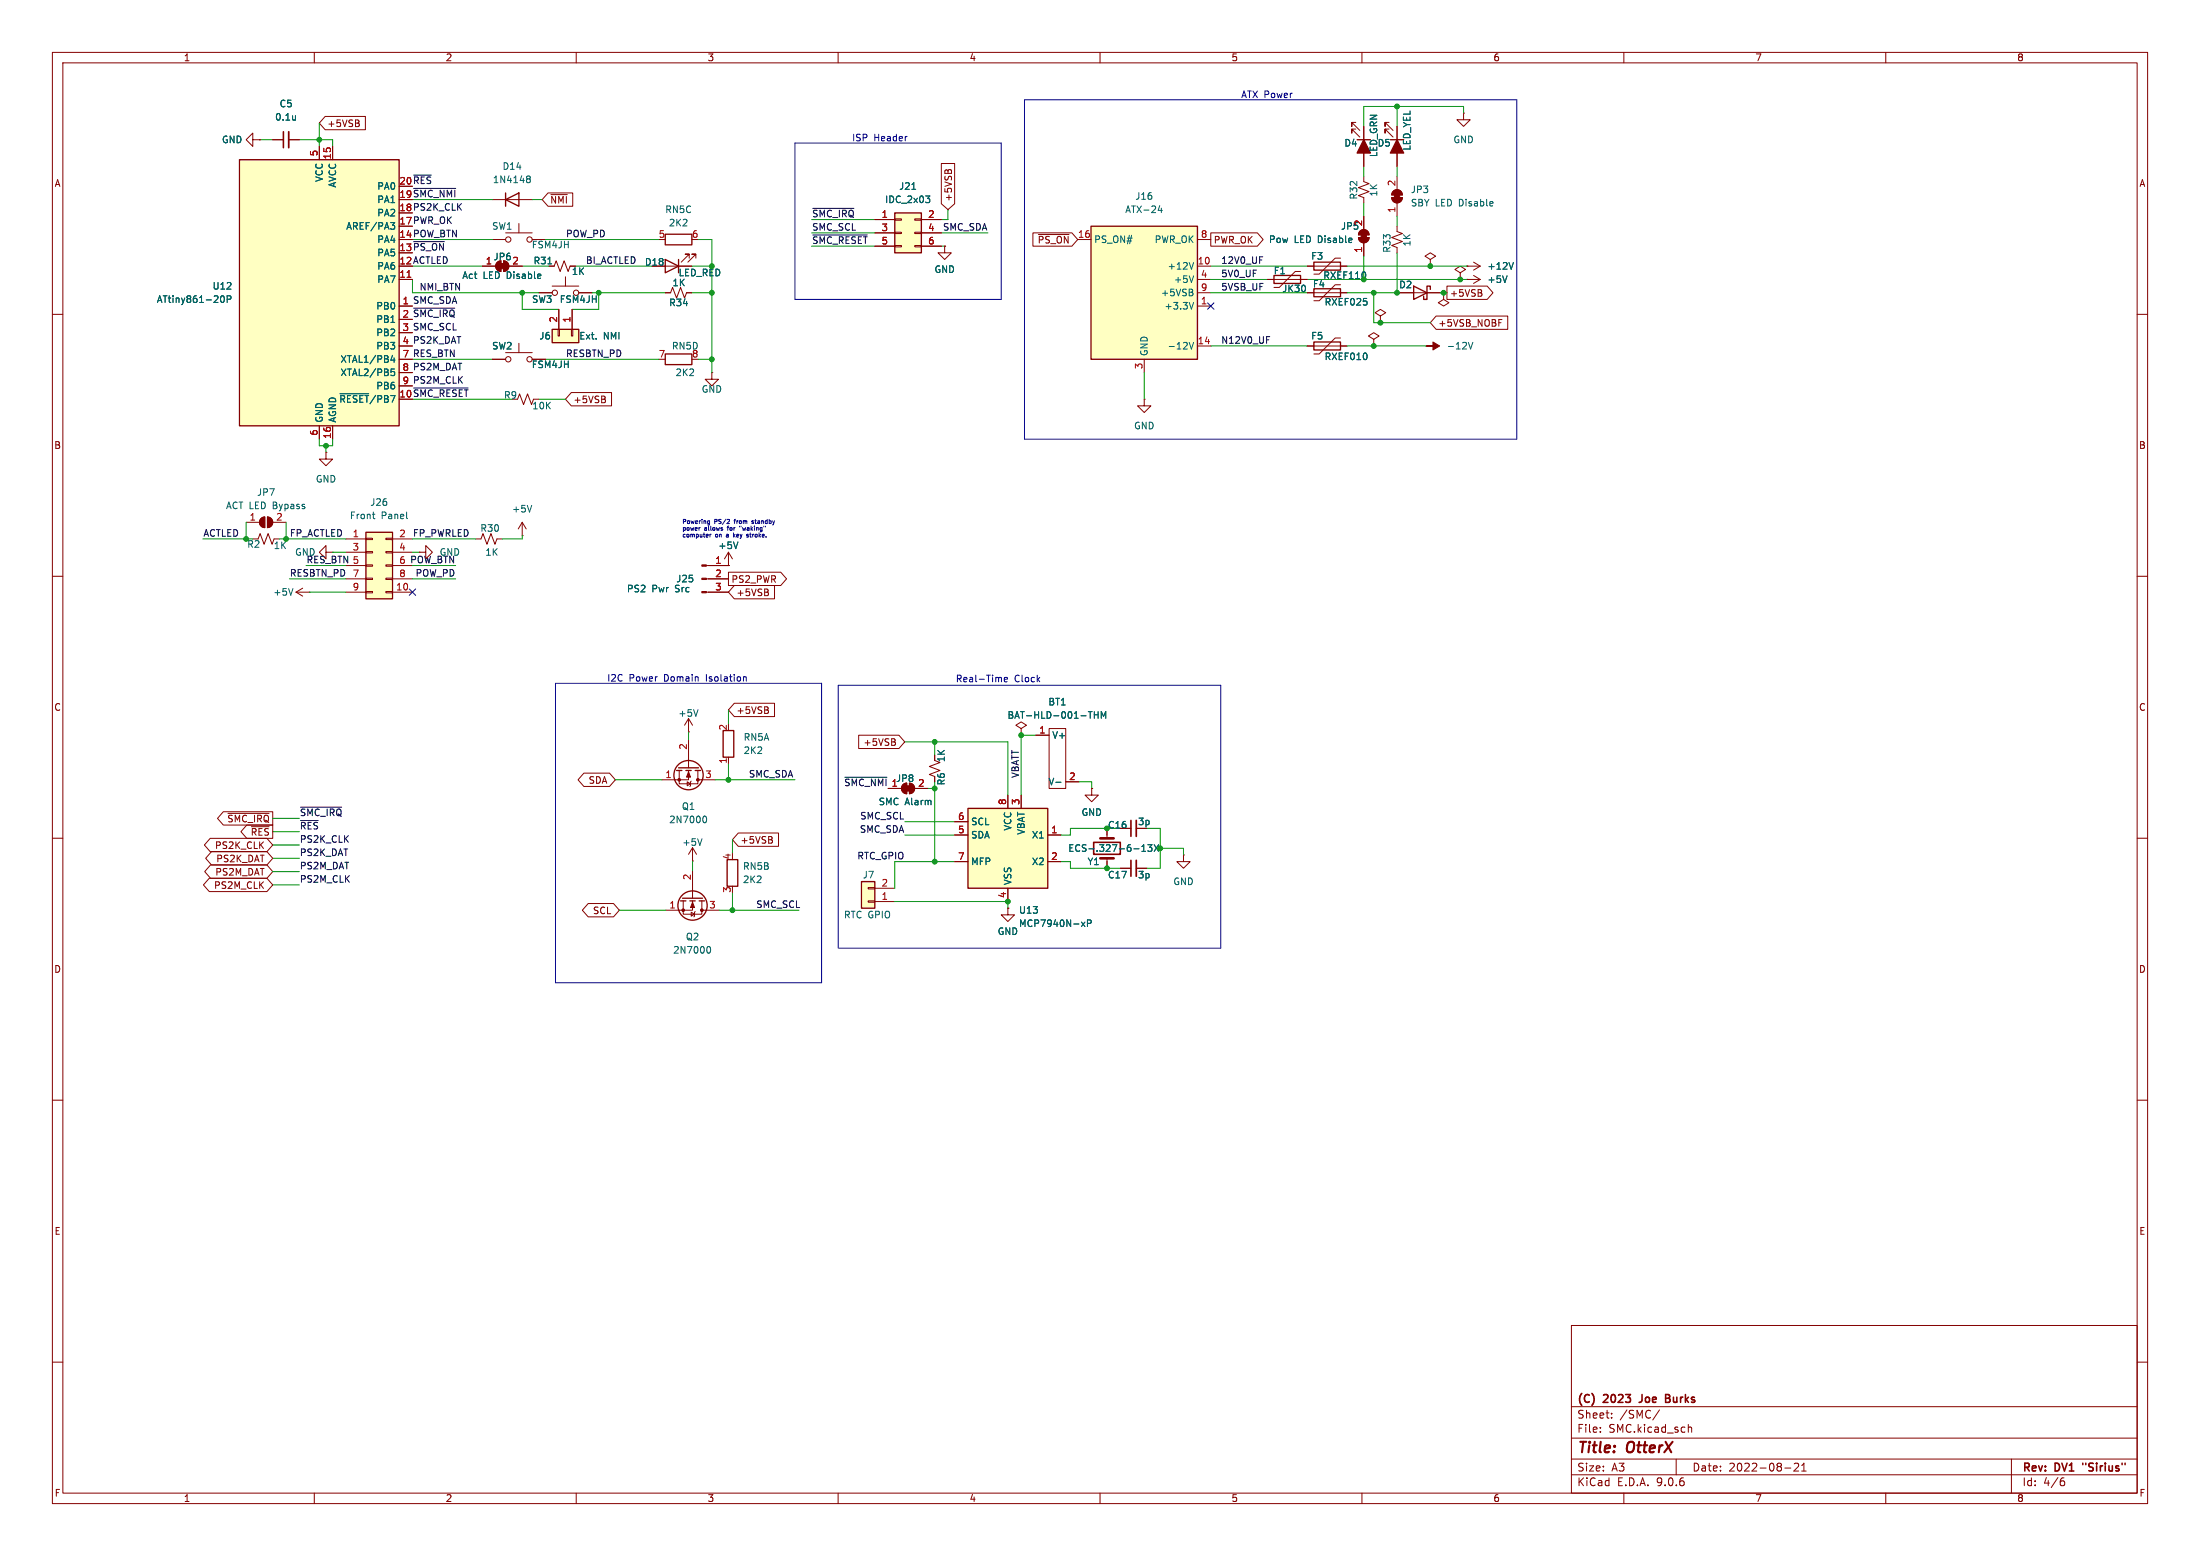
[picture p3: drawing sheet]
<svg xmlns="http://www.w3.org/2000/svg" width="420mm" height="297mm" viewBox="0 0 420 297" stroke-linecap="round" stroke-linejoin="round" font-family="sans-serif">
<g fill="none" stroke="#840000" stroke-width=".19">
<path d="M10 10h400v277h-400zM12 12h396v273h-396zM60 10v2M110 10v2M160 10v2M210 10v2M260 10v2M310 10v2M360 10v2M48.3 26.7v-1.3l-1.3 1.3 1.3 1.2v-1.2h1.2M49.5 26.7h.1M92.1 50.8h2.5"/>
<path d="M94.9 50.1l.7-.3v2a1.02 1.02 0 0 1-.9-.6 1.02 1.02 0 0 1 .2-1.1zM96.1 49.8a1.02 1.02 0 0 1 1 1 1.02 1.02 0 0 1-1 1zM97.2 50.8h2.5M10 60h2M408 60h2M10 110h2M408 110h2M200.3 139.1h3.2v11.4h-3.2zM10 160h2M129.7 147.1v2.5h3.5v-2.5M131.2 149.2l.6 .4-.6 .4zM131.4 147.1v1.7h-5"/>
<path d="M131.4 141.2v5.4M132 149.1l-.3 1M133.2 148.8h3.3M139.1 144.5v1.3M197.7 140.3h2.6M203.5 149.2h2.5M408 160h2M10 210h2M408 210h2M300 253h108v32h-108zM10 260h2M300 278.5h108"/>
<path d="M300 274.5h108M300 268.5h108M305.5 273.2v.2M305.5 272.5v.1M307.7 270.5v.2M307.7 269.8v.1M316.8 269.1l-1.3 1.9M320 278.5v3M322.3 271.9v1.5M322.3 272.5l.2-.1 .4 .1v.9M342.5 279.4l.6-.1 .2 .1 .1 .3-1 1.1h1M343.9 279.7l.5-.4v1.5"/>
<path d="M384 278.5v6.5M408 260h2M60 285v2M110 285v2M160 285v2M210 285v2M260 285v2M300 281.5h108M310 285v2M340.7 280.2h1.2M343.9 280.8h.9M360 285v2"/>
<path d="M393.6 282.7h.4l.2 .2-.1 .5-.5 .2M394 282.1l-.4 .1"/>
</g>
<path d="M312.9 267.7h.1M318 266.9h.5M318.5 266.9l.2 .1M318.7 266.3l-.2-.1h-.5v1.5l.7-.1M318.7 266.8l-.2 .1M397.6 279.3v.3" fill="none" stroke="#840000" stroke-width=".3"/>
<g fill="#840000" stroke="#840000" stroke-width=".19">
<path d="M95.4 50.3h1v1h-1z"/>
<path d="M94.9 50.1l.7-.3v2a1.02 1.02 0 0 1-.9-.6 1.02 1.02 0 0 1 .2-1.1z"/>
<path d="M96.1 49.8a1.02 1.02 0 0 1 1 1 1.02 1.02 0 0 1-1 1z"/>
<path d="M131.4 147.3l.4 1h-.7z"/>
<circle cx="133.2" cy="148.8" r=".25"/>
<circle cx="129.7" cy="148.8" r=".25"/>
</g>
<path d="M207.8 135.8h.7M208.9 135.8v1.3M208.9 136.4h.7M209.6 135.8v1.3M210.2 137.1v-1.3l.5 .9 .4-.9v1.3M134.3 155.8h.2a.68 .68 0 0 1 .4 .6 .68 .68 0 0 1-.4 .6h-.2M201.6 149.3h.9" fill="none" stroke="#006464" stroke-width=".19"/>
<g fill="none" stroke="#840000" stroke-width=".25">
<path d="M138 139.4h2.1v5.1h-2.1zM129.2 147.1h1M129.5 146.6h3.8M130.9 147.1h1.1M132.7 147.1h1"/>
<circle cx="131.4" cy="148" r="2.79"/>
</g>
<path d="M45.7 30.5h30.5v50.8h-30.5z" fill="#ffffc2"/>
<path d="M45.7 30.5h30.5v50.8h-30.5zM127 44.7h5.1v2h-5.1zM127 49.5l2.5 1.3-2.5 1.3zM129.5 49.5v2.6M243.2 52.6h5.1v1.5h-5.1z" fill="none" stroke="#840000" stroke-width=".25"/>
<g fill="none" stroke="#840000" stroke-width=".19">
<path d="M61 27.9v2.6M63.5 27.9v2.6M76.2 53.3h2.5M76.2 58.4h2.5M124.5 50.8h7.6M131.6 49.3v-.8h-.8h.8l-1.6 1.5M132.8 49.3v-.8h-.7h.7l-1.5 1.5M241.9 53.3h7.7M248.3 51.8h-1l-3.1 3.1h-1M76.2 63.5h2.5M76.2 68.6h2.5M76.2 71.1h2.5"/>
<path d="M76.2 73.7h2.5M135.9 71.1v1.3h1.3l-1.3 1.3-1.3-1.3h1.3M135.9 71.1h.1M61 81.3v2.5M62.2 86.4v1.2h1.3l-1.3 1.3-1.2-1.3h1.2M62.2 86.4h.1M63.5 81.3v2.5M80 105.4h1.3v-1.3l1.2 1.3-1.2 1.3v-1.3M80 105.4h.1M90.8 102.9h1l.4-1 .8 2 .7-2 .8 2 .4-1h1M131.4 139.7h.1M131.4 137.2l-.7 1.2"/>
<path d="M131.4 137.2l.8 1.2M131.4 137.2v2.5"/>
</g>
<path d="M42.2 56.6l.2-.1a.68 .68 0 0 1 .4 .6 .68 .68 0 0 1-.4 .6l-.3-.5zM43.4 57.1h.6l.1-.2-.1-.3-.6-.1v1.2M74.6 42.5h.7l-.4 .5 .4 .1v.4l-.2 .3h-.4M64.9 75.2h5.5M74.7 71l.4-.1 .2 .3-.1 .4h-.5M74.7 70.4h.6M74.9 67.8l-.3 .9h.8M75.2 68.3v.9M133.3 135.5l-.5 1.2" fill="none" stroke="#006464" stroke-width=".19"/>
<path d="M77.7 52.9h.7" fill="none" stroke="#a90000" stroke-width=".19"/>
<path d="M69.8 101.6h5.1v12.7h-5.1z" fill="#ffffc2"/>
<path d="M250.8 55.1h5.1v1.5h-5.1zM127 67.6h5.1v2h-5.1zM250.8 65.3h5.1v1.5h-5.1zM69.8 101.6h5.1v12.7h-5.1z" fill="none" stroke="#840000" stroke-width=".25"/>
<g fill="none" stroke="#840000" stroke-width=".19">
<path d="M52.1 26.7h2M55.1 26.7h2M127 55.9h1l.4-1 .8 2 .7-2 .8 2 .4-1h1M249.6 55.9h7.6M255.9 54.4h-1l-3.1 3h-1M249.6 66h7.6M255.9 64.5h-1l-3.1 3.1h-1M272.3 66h.1M99.7 99.7l-.8 1.3M99.7 99.7l.8 1.3M99.7 99.7v2.5M66 102.9h3.8"/>
<path d="M66 105.4h3.8M66 108h3.8M66 110.5h3.8M66 113h3.8M69.8 102.7h1.3v.3h-1.3zM69.8 105.3h1.3v.2h-1.3zM69.8 107.8h1.3v.3h-1.3zM69.8 110.4h1.3v.2h-1.3zM69.8 112.9h1.3v.3h-1.3zM73.7 102.7h1.2v.3h-1.2zM73.7 105.3h1.2v.2h-1.2zM73.7 107.8h1.2v.3h-1.2z"/>
<path d="M73.7 110.4h1.2v.2h-1.2zM73.7 112.9h1.2v.3h-1.2zM74.9 102.9h3.8M74.9 105.4h3.8M74.9 108h3.8M74.9 110.5h3.8M74.9 113h3.8M99.7 102.2h.1"/>
</g>
<path d="M56.4 22.1v.8M56.4 22.8l-.1 .1M280.3 65.3l.4 1.3 .5-1.3M71.1 98.2h.5M71.3 98.9l.3 .1M77.7 98.9l.1 .1M101.5 96.5l-.4 1.2" fill="none" stroke="#006464" stroke-width=".19"/>
<path d="M272.3 66h1.3v-.7l1.2 .7-1.2 .8v-.8z" fill="#840000" stroke="#840000" stroke-width=".19"/>
<path d="M54.1 25.1v3.1" fill="none" stroke="#840000" stroke-width=".3"/>
<path d="M55.1 25.1v3.1" fill="none" stroke="#840000" stroke-width=".33"/>
<path d="M170.8 40.6h5.1v7.7h-5.1z" fill="#ffffc2"/>
<path d="M170.8 40.6h5.1v7.7h-5.1z" fill="none" stroke="#840000" stroke-width=".25"/>
<g fill="none" stroke="#840000" stroke-width=".19">
<path d="M167 41.9h3.8M167 44.5h3.8M167 47h3.8M170.8 41.8h1.3v.2h-1.3zM170.8 44.3h1.3v.3h-1.3zM170.8 46.9h1.3v.2h-1.3zM174.6 41.8h1.3v.2h-1.3zM174.6 44.3h1.3v.3h-1.3zM174.6 46.9h1.3v.2h-1.3zM175.9 41.9h3.8M175.9 44.5h3.8M175.9 47h3.8"/>
<path d="M56.5 113l1.3 .8M56.5 113h2.6M57.8 112.3l-1.3 .7M59.1 113h.1"/>
</g>
<path d="M174.1 36.1h.7M176.7 37.4h.8l-.4 .5M177.3 37.9l.2 .2v.3l-.2 .3M55.9 112.3l-.4 1.3" fill="none" stroke="#006464" stroke-width=".19"/>
<path d="M164.5 168.3h2.5v5.1h-2.5z" fill="#ffffc2"/>
<path d="M164.5 168.3h2.5v5.1h-2.5z" fill="none" stroke="#840000" stroke-width=".25"/>
<g fill="none" stroke="#840000" stroke-width=".19">
<path d="M280 50.8h.1M280 50.8h2.6M281.3 50l1.3 .8M282.6 50.8l-1.3 .8M218.4 76.2v1.3h-1.2l1.2 1.2 1.3-1.2h-1.3M218.4 76.2h.1M262.3 64.8l1-.7-1-.6-1.1 .6 1.1 .7v1.2M262.3 66h.1M169.5 150.5h2.6M172.4 149.8l.7-.3v2a1.02 1.02 0 0 1-.9-.6 1.02 1.02 0 0 1 .2-1.1zM173.6 151.5a1.01 1.01 0 0 0 1-1 1.01 1.01 0 0 0-1-1v2M174.6 150.5h2.6"/>
<path d="M178.4 144.1v1.1l1.1 .3-2.1 .8 2.1 .8-2.1 .7 1 .4v1M165.7 172h1.3v.2h-1.3zM165.7 169.4h1.3v.3h-1.3zM167 172.1h3.8M167 169.5h3.8"/>
</g>
<g fill="#840000" stroke="#840000" stroke-width=".19">
<path d="M172.8 150h1.1v1h-1.1z"/>
<path d="M172.4 149.8l.7-.3v2a1.02 1.02 0 0 1-.9-.6 1.02 1.02 0 0 1 .2-1.1z"/>
<path d="M173.6 149.5a1.01 1.01 0 0 1 1 1 1.01 1.01 0 0 1-1 1z"/>
</g>
<path d="M288.9 50.1l-.4 1.3" fill="none" stroke="#006464" stroke-width=".19"/>
<path d="M208.3 43.2h20.3v25.4h-20.3z" fill="#ffffc2"/>
<path d="M259.1 26.7h2.5M208.3 43.2h20.3v25.4h-20.3z" fill="none" stroke="#840000" stroke-width=".25"/>
<g fill="none" stroke="#840000" stroke-width=".19">
<path d="M258.8 23.4h-.7v.7v-.7l1.5 1.5M258.8 24.6h-.7v.8v-.8l1.5 1.6M260.3 24.1v7.7M205.7 45.7h2.6M228.6 45.7h2.5M228.6 50.8h2.5M228.6 53.3h2.5M228.6 55.9h2.5M228.6 58.4h2.5M259.3 45.3h2.1a1.02 1.02 0 0 1-1.1 1.1 1.02 1.02 0 0 1-1-1.1zM259.6 44.1a1.02 1.02 0 0 1 1.1-.2 1.02 1.02 0 0 1 .7 .9h-2.1zM260.3 41.3v2.5"/>
<path d="M260.3 46.4v2.5M94 68.6h2.5M96.5 67.3h5.1M98.8 76.2l.4-1 .7 2 .8-2 .8 2 .4-1h1M99.1 65.5v1.8M218.4 68.6v2.5M228.6 66h2.5M132.2 164.3h.1M132.2 161.8l-.8 1.3M132.2 161.8l.8 1.3M132.2 161.8v2.5"/>
<circle cx="97" cy="68.6" r=".51"/>
<circle cx="101.1" cy="68.6" r=".51"/>
</g>
<path d="M221.4 39.3l-.3 .9h.8M221.7 39.7v.9M227.6 55.9l.1 .1-.1 .4M227.6 55.3v.4M227.9 50.1l-.5 1.3M227.9 52.6l-.5 1.3M227.9 57.7l-.5 1.3M227 65.3l.4 1.3 .5-1.3M134 160.1l-.4 1.3" fill="none" stroke="#006464" stroke-width=".19"/>
<g fill="#840000" stroke="#840000" stroke-width=".19">
<path d="M259.8 44.6h1.1v1h-1.1z"/>
<path d="M259.3 45.3h2.1a1.02 1.02 0 0 1-1.1 1.1 1.02 1.02 0 0 1-1-1.1z"/>
<path d="M259.6 44.1a1.02 1.02 0 0 1 1.1-.2 1.02 1.02 0 0 1 .7 .9h-2.1z"/>
</g>
<path d="M260.3 26.7l1.3 2.5h-2.5z" fill="#840000" stroke="#840000" stroke-width=".25"/>
<path d="M105.4 62.9h5.1v2.5h-5.1z" fill="#ffffc2"/>
<g fill="none" stroke="#840000" stroke-width=".25">
<path d="M96.5 38.1l2.6-1.3v2.6zM96.5 36.8v2.6M265.4 26.7h2.6M250.8 50h5.1v1.6h-5.1zM269.9 54.6l2.5 1.3-2.5 1.3zM273 55.2v-.6h-.6v2.6h-.6v-.7M105.4 62.9h5.1v2.5h-5.1zM129.9 172h1M130.3 171.5h3.8M131.7 172h1M133.5 172h1M138.8 164.1h2v5.1h-2z"/>
<circle cx="132.2" cy="172.8" r="2.79"/>
</g>
<g fill="none" stroke="#840000" stroke-width=".19">
<path d="M94 38.1h7.6M260.3 33.7v1l1.1 .4-2.1 .7 2.1 .8-2.1 .7 1 .4v1M265.2 23.4h-.8v.7v-.7l1.5 1.5M265.2 24.6h-.8v.8v-.8l1.5 1.6M265.7 37.7h2a1.02 1.02 0 0 1-1 1 1.02 1.02 0 0 1-1-1zM266 36.5a1.02 1.02 0 0 1 1.1-.2 1.02 1.02 0 0 1 .6 .9h-2zM266.7 24.1v7.7M266.7 33.7v2.5M266.7 38.7v2.6M279.4 21.6v1.3h1.3l-1.3 1.2-1.3-1.2h1.3M279.4 21.6h.1M94 45.7h2.5"/>
<path d="M96.5 44.5h5.1M99.1 42.7v1.8M102.9 55.9h2.5M104.8 50.8h1l.4-1 .7 2 .8-2 .8 2 .3-1M105.4 54.6h5.1M106.7 59.1v3.8M107.9 52.8v1.8M109.2 59.1v3.8M110.5 55.9h2.5M180.3 47v1.3h1.3l-1.3 1.2-1.2-1.2h1.2M180.3 47h.1M249.6 50.8h7.6"/>
<path d="M255.9 49.3h-1l-3.1 3h-1M266.7 43.2v1l1 .4-2 .7 2 .8-2 .8 1 .3v1.1M267.3 55.9h7.7M273 49.5l1.1-.6-1.1-.6-1 .6 1 .6v1.3M273 50.8h.1M275.6 55.9v1.3l1 .6-1 .6-1-.6 1-.6M275.6 55.9h.1M278.8 52.1l1-.7-1-.6-1.1 .6 1.1 .7v1.2M278.8 53.3h.1M280 53.3h.1M280 53.3h2.6M281.3 52.6l1.3 .7"/>
<path d="M282.6 53.3l-1.3 .8M106.6 62.9h.2v1.2h-.2zM109.1 62.9h.2v1.2h-.2zM263.5 60.3l1-.6-1-.6-1 .6 1 .6v1.3M263.5 61.6h.1M47 99.7h2.5M49.8 99l.7-.3v2a1.02 1.02 0 0 1-.9-.6 1.02 1.02 0 0 1 .2-1.1zM51.1 98.7a1.02 1.02 0 0 1 1 1 1.02 1.02 0 0 1-1 1zM52.1 99.7h2.5M49.3 102.9l.4-1 .7 2 .8-2 .7 2 .4-1h1M62.2 105.4v-1.3l-1.2 1.3 1.2 1.3v-1.3h1.3M63.5 105.4h.1"/>
<path d="M134.8 108h4.3M134.8 110.5h4.3M134.8 113h4.3M139.1 108h.1M139.1 105.4l-.8 1.3M139.1 105.4l.7 1.3M139.1 105.4v2.6M208.4 150.5v1.3h1.3l-1.3 1.2-1.3-1.2h1.3M208.4 150.5h.1M211.3 158.1v1.9M213.9 158.1h2M130.4 172v2.5h3.6v-2.5"/>
<path d="M132 174.1l.6 .4-.6 .4zM132.2 172v1.7h-5.1M132.2 166.1v5.4M132.7 174l-.2 1M134 173.7h3.3M211.3 163.8v1.9M213.9 165.7h2M216.9 165.7h2M225.9 163.2v1.3h1.3l-1.3 1.2-1.2-1.2h1.2M225.9 163.2h.1"/>
<circle cx="97" cy="45.7" r=".51"/>
<circle cx="101.1" cy="45.7" r=".51"/>
<circle cx="105.9" cy="55.9" r=".51"/>
<circle cx="110" cy="55.9" r=".51"/>
</g>
<g fill="none" stroke="#006464" stroke-width=".19">
<path d="M100.6 34.1h.2M100.6 33.7l.4-.1 .2 .1v.2l-.2 .2M100.8 34.1h.2M100.8 34.1l-.2 .1M101 34.1l.2 .3v.3l-.2 .2-.4-.1M104.6 50.4h.7M287.7 52.6l-.4 1.3M140.9 103.4l-.4 1.3M216.5 162h.9M218 162.5h.7M218 161.6l.3-.4v1.3M219.1 161.2h.8l-.4 .5 .4 .1v.6l-.2 .1-.6-.1"/>
<path d="M220.3 161.2l.9 1.3M221.2 161.2l-.9 1.3M135.1 180.7h.1a.68 .68 0 0 1 .5 .6 .68 .68 0 0 1-.5 .6h-.1"/>
</g>
<g fill="#840000" stroke="#840000" stroke-width=".19">
<path d="M266.2 37h1v1h-1z"/>
<path d="M265.7 37.7h2a1.02 1.02 0 0 1-1 1 1.02 1.02 0 0 1-1-1z"/>
<path d="M266 36.5a1.02 1.02 0 0 1 1.1-.2 1.02 1.02 0 0 1 .6 .9h-2z"/>
<path d="M49.8 99l.7-.3v2a1.02 1.02 0 0 1-.9-.6 1.02 1.02 0 0 1 .2-1.1z"/>
<path d="M51.1 98.7a1.02 1.02 0 0 1 1 1 1.02 1.02 0 0 1-1 1z"/>
<path d="M132.2 172.2l.4 1h-.8z"/>
<path d="M134 107.8h.8v.3h-.8z"/>
<path d="M134 110.4h.8v.2h-.8z"/>
<path d="M134 112.9h.8v.3h-.8z"/>
<circle cx="134" cy="173.7" r=".25"/>
<circle cx="130.4" cy="173.7" r=".25"/>
</g>
<path d="M266.7 26.7l1.3 2.5h-2.6z" fill="#840000" stroke="#840000" stroke-width=".25"/>
<path d="M215.9 156.6v3M208.8 160.8h5.1v2.3h-5.1zM215.9 164.2v3.1" fill="none" stroke="#840000" stroke-width=".3"/>
<path d="M216.9 156.6v3M216.9 164.2v3.1" fill="none" stroke="#840000" stroke-width=".33"/>
<path d="M210.1 160h2.5M210.1 163.8h2.5" fill="none" stroke="#840000" stroke-width=".51"/>
<path d="M184.8 154.3h15.2v15.2h-15.2z" fill="#ffffc2"/>
<path d="M184.8 154.3h15.2v15.2h-15.2z" fill="none" stroke="#840000" stroke-width=".25"/>
<g fill="none" stroke="#840000" stroke-width=".19">
<path d="M49.5 26.7h.1M52.1 26.7h2M55.1 26.7h2M61 27.9v2.6M62.1 22.2h7.7v2.6h-7.7l-1.1-1.3zM63.5 27.9v2.6M68.5 23.6l.1 .1-.1 .4M68.5 23v.4M104.6 36.8h4.7v2.6h-4.7l-1.1-1.3zM105.2 37.1h3.1M179.7 31.2h2.5v7.7l-1.2 1.1-1.3-1.1zM180.5 32.5h.4"/>
<path d="M181 32.5l.2-.1 .4 .1M260.3 24.1v2.6M260.3 29.2v2.6M266.7 24.1v2.6M266.7 29.2v2.6M76.2 53.3h2.5M76.2 58.4h2.5M92.1 50.8h2.5M97.2 50.8h2.5M102.9 55.9h2.5M104.8 50.8h1M106.7 59.1v3.8"/>
<path d="M109.2 59.1v3.8M110.5 55.9h2.5M124.5 50.8h2.5M127 55.9h1M129.5 50.8h2.6M131.1 55.9h1M167 41.9h3.8M167 44.5h3.8M167 47h3.8M175.9 41.9h3.8M175.9 44.5h3.8M175.9 47h3.8"/>
<path d="M180.3 47h.1M197.2 44.4h7.4l1.1 1.3-1.1 1.3h-7.4zM198.2 44.8h5.9M231.1 44.4h8.9l1.1 1.3-1.1 1.3h-8.9zM241.9 53.3h1.3M248.3 53.3h1.3M249.6 55.9h1.2M249.6 50.8h1.2M255.9 55.9h1.3M255.9 50.8h1.3M260.3 41.3v2.5M260.3 46.4v2.5"/>
<path d="M267.3 55.9h2.6M272.4 55.9h2.6M275.6 55.9h.1M276.2 54.6h7.7l1.1 1.3-1.1 1.3h-7.7zM278.8 53.3h.1M280 53.3h.1M280 50.8h.1M282.8 55.9l.1 .2-.1 .4M282.8 55.4v.4M76.2 63.5h2.5M76.2 68.6h2.5M76.2 71.1h2.5"/>
<path d="M76.2 73.7h2.5M94 68.6h2.5M109.1 74.9h7.6v2.6h-7.6l-1.2-1.3zM115.5 76.3l.1 .1-.1 .4M115.5 75.7v.4M249.6 66h1.2M255.9 66h1.3M262.3 66h.1M274.2 60.3h13.6v2.6h-13.6l-1.2-1.3zM286.1 61.6h.5M286.1 61h.6M61 81.3v2.5"/>
<path d="M63.5 81.3v2.5M135.3 108h3.8M135.3 110.5h3.8M135.3 113h3.8M139.1 109.2h9.9l1.2 1.3-1.2 1.3h-9.9zM139.1 108h.1M140.2 111.8h7.7v2.5h-7.7l-1.1-1.3zM146.6 113.1l.1 .2-.1 .3M146.6 112.6v.3M140.2 134.2h7.7v2.6h-7.7l-1.1-1.3zM146.6 135.6l.1 .2-.1 .3M146.6 135v.4"/>
<path d="M194.9 139.1l1.1-.7-1.1-.6-1 .6 1 .7v1.2M42.6 154.9h9.5v2.6h-9.5l-1.1-1.3zM43.5 155.3h7.9M47.1 157.5h5v2.5h-5l-1.1-1.2zM48 157.8h3.4M111.5 147.6h4.9l1.1 1.2-1.1 1.3h-4.9l-1.1-1.3zM140.9 159h7.7v2.5h-7.7l-1.1-1.2zM147.3 159.8v.4M163.9 140.3h7.7l1.1 1.3-1.1 1.3h-7.7zM169.5 150.5h2.6M170.8 141.7l.1 .2-.1 .3M170.8 141.1v.4"/>
<path d="M174.6 150.5h2.6M178.4 144.1v1.1M178.4 148.2v1M182.2 156.8h2.6M182.2 159.4h2.6M192.4 151.8v2.5M194.9 140.3h.1M194.9 151.8v2.5M197.7 140.3h2.6M200 159.4h2.6M203.5 149.2h2.5M208.4 150.5h.1"/>
<path d="M211.3 158.1v1.3M213.9 158.1h2M39.9 167.6h11.1l1.1 1.3-1.1 1.3h-11.1l-1.1-1.3zM40.1 160h10.9l1.1 1.3-1.1 1.3h-10.9l-1.1-1.3zM40.2 165.1h10.8l1.1 1.3-1.1 1.2h-10.8l-1.1-1.2zM40.4 162.6h10.6l1.1 1.2-1.1 1.3h-10.6l-1.1-1.3zM112.3 172.5h4.8l1.1 1.2-1.1 1.3h-4.8l-1.1-1.3zM147.3 160.3l.2 .2-.2 .4M182.2 164.5h2.6M192.4 173.4v1.2h1.3l-1.3 1.3-1.3-1.3h1.3M192.4 173.4h.1M192.4 169.5v2.6"/>
<path d="M200 164.5h2.6M211.3 164.5v1.2M213.9 165.7h2M216.9 165.7h2"/>
</g>
<g fill="none" stroke="#006464" stroke-width=".19">
<path d="M56.4 22.1v.8M56.4 22.8l-.1 .1M174.1 36.1h.7M176.7 37.4h.8l-.4 .5M177.3 37.9l.2 .2v.3l-.2 .3M42.2 56.6l.2-.1a.68 .68 0 0 1 .4 .6 .68 .68 0 0 1-.4 .6l-.3-.5zM43.4 57.1h.6l.1-.2-.1-.3-.6-.1v1.2M74.6 42.5h.7l-.4 .5 .4 .1v.4l-.2 .3h-.4M104.6 50.4h.7M287.7 52.6l-.4 1.3M288.9 50.1l-.4 1.3M64.9 75.2h5.5"/>
<path d="M74.7 71l.4-.1 .2 .3-.1 .4h-.5M74.7 70.4h.6M74.9 67.8l-.3 .9h.8M75.2 68.3v.9M140.9 103.4l-.4 1.3M207.8 135.8h.7M208.9 135.8v1.3M208.9 136.4h.7M209.6 135.8v1.3M210.2 137.1v-1.3l.5 .9 .4-.9v1.3M201.6 149.3h.9M206.4 176l.7 .9"/>
<path d="M207.1 176l-.7 .9M207.6 176.3l.6-.1 .1-.2v-.3l-.7-.1v1.3M216.5 162h.9M218 162.5h.7M218 161.6l.3-.4v1.3M219.1 161.2h.8l-.4 .5 .4 .1v.6l-.2 .1-.6-.1M220.3 161.2l.9 1.3M221.2 161.2l-.9 1.3"/>
</g>
<path d="M79 36h8M79 33.4h3.3M155.2 39.8h7.8M79 46.1h5.8M79 58.8h7.8M155.2 44.9h10.4M79 74.1h10.4M241.8 64.3h.6M57.4 154.1h7.8M57.4 156.6h3.4M161.3 148.4h8" fill="none" stroke="#0f0f0f" stroke-width=".19"/>
<g fill="none" stroke="#0000c2" stroke-width=".19">
<path d="M195.6 19.1h94v64.7h-94zM151.8 27.3h39.3v29.9h-39.3zM135.1 99.9h.4M135.5 99.4l-.1 .8M135.5 99.4l-.4 .1M139.2 99.2v.3l-.4 .4h.5M140.1 99.4h.3M143.5 99.9h.3M143.8 99.4l-.3 .1 .3 .2M133.6 100.7h.1M135.5 102v.5M135.6 102.1h-.1"/>
<path d="M135.6 102v.1M135.8 102h-.2M138.8 100.7h.3M140 101.7v.8M140.1 102.2l.2 .3M140.3 102l-.3 .3M141.2 100.4v.2M141.5 100.4v.2M142.7 102h.1M142.7 102.2l.2 .2-.3 .1M143.1 102h.3M106 130.4h50.8v57.2h-50.8z"/>
<path d="M142.1 129.2l.4 .2v.6M191 129.3l.2 .2v.6M191.7 129.7l.6-.1v-.2l-.4-.1-.2 .2 .1 .6h.5M160 181v-50.2h73v50.2h-72.9"/>
</g>
<g fill="none" stroke="#009600" stroke-width=".19">
<path d="M49.5 26.7h2.6M57.1 26.7h6.4v1.2M61 23.5v4.4M78.7 38.1h15.3M101.6 38.1h1.9M260.3 31.8v1.9M260.3 38.7v2.6M266.7 20.3v3.8M266.7 31.8v1.9M279.4 21.6v-1.3h-19.1v3.8M78.7 45.7h15.3M78.7 50.8h13.4"/>
<path d="M78.7 53.3v2.6h24.2M99.7 50.8h5.1M99.7 55.9v3.2h7M104.1 45.7h21.6M109.9 50.8h14.6M113 55.9h14M114.3 55.9v3.2h-5.1M132.1 50.8h3.8M132.1 55.9h3.8M133.3 45.7h2.6v25.4M154.9 47h12.1M154.9 44.5h12.1"/>
<path d="M154.9 41.9h12.1M179.7 47h.6M179.7 44.5h8.9M181 40v1.9h-1.3M231.1 50.8h18.5M231.1 55.9h18.5M231.1 53.3h10.8M249.6 53.3h30.4M257.2 50.8h22.8M257.2 55.9h10.1M260.3 48.9v4.4M262.3 55.9v5.7h10.7"/>
<path d="M266.7 41.3v1.9M266.7 48.3v7.6M275 55.9h1.2M78.7 68.6h15.3M78.7 76.2h19.1M102.9 76.2h5M104.1 68.6h21.6M133.3 68.6h2.6M218.4 71.1v5.1M231.1 66h18.5M257.2 66h15.1M47 99.7v3.2h-8.3"/>
<path d="M54.6 99.7v3.2M61 83.8v1.3h2.5v-1.3M62.2 85.1v1.3M53.3 102.9h12.7M55.2 110.5h10.8M58.4 108h7.6M59.1 113h6.9M63.5 105.4h2.5M78.7 108h8.3M78.7 102.9h12.1M78.7 105.4h1.3M78.7 110.5h8.3"/>
<path d="M99.7 102.2v.7h-3.8M131.4 139.7v1.5M139.1 135.5v2.7M52.1 158.8h5M52.1 156.2h5M117.5 148.8h8.9M136.5 148.8h15.3M139.1 145.8v3M172.7 159.4h9.5M172.7 141.6h19.7v10.2M172.7 156.8h9.5M177.2 150.5h1.2"/>
<path d="M178.4 141.6v2.5M178.4 149.2v15.3M197.7 140.3h-2.8v11.5M206 149.2h2.4v1.3M211.3 158.1h-7v1.3h-1.7M218.9 158.1h2.6v7.6h-2.6M52.1 166.4h5M52.1 168.9h5M52.1 163.8h5M52.1 161.3h5M118.2 173.7h8.9M132.2 164.3v1.8"/>
<path d="M137.3 173.7h15.2M139.8 160.3v2.5M139.8 170.4v3.3M170.8 172.1h21.6v1.3M182.2 164.5h-11.4v5M202.6 164.5h1.7v1.2h9.6M221.5 161.9h4.4v1.3"/>
</g>
<path d="M230.5 57.8l1.2 1.2M231.7 57.8l-1.2 1.2M78.1 112.4l1.2 1.2M79.3 112.4l-1.2 1.2" fill="none" stroke="#000084" stroke-width=".19"/>
<path d="M77.7 52.9h.7" fill="none" stroke="#a90000" stroke-width=".19"/>
<g fill="#009600" stroke="#009600" stroke-width=".19">
<circle cx="61" cy="26.7" r=".46"/>
<circle cx="99.7" cy="55.9" r=".46"/>
<circle cx="139.1" cy="148.8" r=".46"/>
<circle cx="178.4" cy="141.6" r=".46"/>
<circle cx="135.9" cy="68.6" r=".46"/>
<circle cx="135.9" cy="55.9" r=".46"/>
<circle cx="135.9" cy="50.8" r=".46"/>
<circle cx="178.4" cy="150.5" r=".46"/>
<circle cx="47" cy="102.9" r=".46"/>
<circle cx="54.6" cy="102.9" r=".46"/>
<circle cx="62.2" cy="85.1" r=".46"/>
<circle cx="139.8" cy="173.7" r=".46"/>
<circle cx="262.3" cy="66" r=".46"/>
<circle cx="263.5" cy="61.6" r=".46"/>
<circle cx="221.5" cy="161.9" r=".46"/>
<circle cx="192.4" cy="172.1" r=".46"/>
<circle cx="211.3" cy="165.7" r=".46"/>
<circle cx="211.3" cy="158.1" r=".46"/>
<circle cx="114.3" cy="55.9" r=".46"/>
<circle cx="260.3" cy="53.3" r=".46"/>
<circle cx="275.6" cy="55.9" r=".46"/>
<circle cx="266.7" cy="55.9" r=".46"/>
<circle cx="266.7" cy="20.3" r=".46"/>
<circle cx="278.8" cy="53.3" r=".46"/>
<circle cx="262.3" cy="55.9" r=".46"/>
<circle cx="273" cy="50.8" r=".46"/>
<circle cx="194.9" cy="140.3" r=".46"/>
<circle cx="178.4" cy="164.5" r=".46"/>
</g>
<g font-size="2.8" fill="#840000">
<text x="301" y="277.9">Title:</text>
<text x="310.6" y="277.9">OtterX</text>
</g>
<g font-size="2.1" fill="#840000">
<text x="301" y="268.2">(C)</text>
<text x="306.2" y="268.2">2023</text>
<text x="313.7" y="268.2">Joe</text>
<text x="319.2" y="268.2">Burks</text>
<text x="301" y="273.7">File:</text>
<text x="301" y="271">Sheet:</text>
<text x="307.1" y="273.7">SMC.kicad_sch</text>
<text x="309.2" y="271">/SMC/</text>
<text x="301" y="281.1">Size:</text>
<text x="307.6" y="281.1">A3</text>
<text x="323" y="281.1">Date:</text>
<text x="330" y="281.1">2022-08-21</text>
<text x="386" y="281.3">Rev:</text>
<text x="392.4" y="281.3">DV1</text>
<text x="398.3" y="281.3">&quot;Sirius&quot;</text>
<text x="301" y="283.9">KiCad</text>
<text x="308.7" y="283.9">E.D.A.</text>
<text x="316.3" y="283.9">9.0.6</text>
<text x="386" y="283.9">Id:</text>
<text x="390.1" y="283.9">4/6</text>
</g>
<g font-size="1.8" fill="#840000">
<text x="35" y="11.9">1</text>
<text x="85" y="11.9">2</text>
<text x="135" y="11.9">3</text>
<text x="185" y="11.9">4</text>
<text x="235" y="11.9">5</text>
<text x="285" y="11.9">6</text>
<text x="335" y="11.9">7</text>
<text x="385" y="11.9">8</text>
<text x="62.4" y="24.4">+5VSB</text>
<text x="10.3" y="35.9">A</text>
<text x="76.2" y="35.3">20 ~{RES}</text>
<text x="408.3" y="35.9">A</text>
<text x="76.2" y="37.8">19 ~{SMC_NMI}</text>
<text x="76.2" y="40.4">18 PS2K_CLK</text>
<text x="104.9" y="39.1">~{NMI}</text>
<text x="181.9" y="38.6" transform="rotate(-90 181.9 38.6)">+5VSB</text>
<text x="76.2" y="42.9">17 PWR_OK</text>
<text x="76.2" y="45.5">14 POW_BTN</text>
<text x="198" y="46.7">~{PS_ON}</text>
<text x="231.6" y="46.7">PWR_OK</text>
<text x="76.2" y="48">13 ~{PS_ON}</text>
<text x="76.2" y="50.5">12 ACTLED</text>
<text x="109.1" y="52.7">1K</text>
<text x="276.7" y="56.8">+5VSB</text>
<text x="76.8" y="60.7">2 ~{SMC_IRQ}</text>
<text x="76.8" y="65.8">4 PS2K_DAT</text>
<text x="274.5" y="62.5">+5VSB_NOBF</text>
<text x="101.4" y="70.5">FSM4JH</text>
<text x="76.2" y="75.9">10 ~{SMC_RESET}</text>
<text x="109.4" y="77.2">+5VSB</text>
<text x="10.3" y="85.9">B</text>
<text x="408.2" y="85.9">B</text>
<text x="139.5" y="111.4">PS2_PWR</text>
<text x="140.5" y="114">+5VSB</text>
<text x="10.3" y="135.9">C</text>
<text x="140.5" y="136.5">+5VSB</text>
<text x="408.2" y="135.9">C</text>
<text x="164.7" y="142.6">+5VSB</text>
<text x="112.3" y="149.8">SDA</text>
<text x="43.3" y="157.2">~{SMC_IRQ}</text>
<text x="47.8" y="159.7">~{RES}</text>
<text x="141.3" y="161.2">+5VSB</text>
<text x="217.2" y="157.7">3p</text>
<text x="40.9" y="162.2">PS2K_CLK</text>
<text x="41" y="167.3">PS2M_DAT</text>
<text x="41.2" y="164.8">PS2K_DAT</text>
<text x="40.8" y="169.9">PS2M_CLK</text>
<text x="113.1" y="174.7">SCL</text>
<text x="10.3" y="185.9">D</text>
<text x="408.2" y="185.9">D</text>
<text x="10.3" y="235.9">E</text>
<text x="408.3" y="235.9">E</text>
<text x="10.3" y="285.9">F</text>
<text x="35" y="286.9">1</text>
<text x="85" y="286.9">2</text>
<text x="135" y="286.9">3</text>
<text x="185" y="286.9">4</text>
<text x="235" y="286.9">5</text>
<text x="285" y="286.9">6</text>
<text x="335" y="286.9">7</text>
<text x="385" y="286.9">8</text>
<text x="408.3" y="285.9">F</text>
</g>
<g font-size="1.8" fill="#006464">
<text x="52.4" y="23.2">0.1u</text>
<text x="53.3" y="20.7">C5</text>
<text x="42.3" y="27.5">GND</text>
<text x="256.5" y="28.2">D4</text>
<text x="262.9" y="28.2">D5</text>
<text x="269.5" y="28.8" transform="rotate(-90 269.5 28.8)">LED_YEL</text>
<text x="277.4" y="27.5">GND</text>
<text x="61.8" y="34.8" transform="rotate(-90 61.8 34.8)">VCC</text>
<text x="64.4" y="35.9" transform="rotate(-90 64.4 35.9)">AVCC</text>
<text x="94" y="35.2">1N4148</text>
<text x="95.8" y="32.6">D14</text>
<text x="263.1" y="30.1" transform="rotate(-90 263.1 30.1)">LED_GRN</text>
<text x="71.9" y="36.4">PA0</text>
<text x="71.9" y="39">PA1</text>
<text x="71.9" y="41.5">PA2</text>
<text x="126.9" y="40.9">RN5C</text>
<text x="168.9" y="39">IDC_2x03</text>
<text x="171.6" y="36.4">J21</text>
<text x="214.7" y="40.9">ATX-24</text>
<text x="216.6" y="38.3">J16</text>
<text x="259.3" y="38.2" transform="rotate(-90 259.3 38.2)">R32</text>
<text x="263.1" y="37.6" transform="rotate(-90 263.1 37.6)">1K</text>
<text x="269.2" y="37.1">JP3</text>
<text x="269.2" y="39.6">SBY LED Disable</text>
<text x="66" y="44">AREF/PA3</text>
<text x="71.9" y="46.6">PA4</text>
<text x="93.8" y="44">SW1</text>
<text x="101.4" y="47.6">FSM4JH</text>
<text x="127.6" y="43.4">2K2</text>
<text x="208.8" y="46.6">PS_ON#</text>
<text x="220.3" y="46.6">PWR_OK</text>
<text x="242.1" y="46.6">Pow</text>
<text x="247.1" y="46.6">LED Disable</text>
<text x="255.9" y="44">JP5</text>
<text x="269.5" y="47.1" transform="rotate(-90 269.5 47.1)">1K</text>
<text x="71.9" y="49.1">PA5</text>
<text x="71.9" y="51.7">PA6</text>
<text x="88.1" y="53.4">Act</text>
<text x="92.2" y="53.4">LED Disable</text>
<text x="94.1" y="49.9">JP6</text>
<text x="101.8" y="50.6">R31</text>
<text x="123" y="50.9">D18</text>
<text x="129.5" y="52.9">LED_RED</text>
<text x="178.3" y="52.3">GND</text>
<text x="222.8" y="51.7">+12V</text>
<text x="243.1" y="52.6">F1</text>
<text x="250.2" y="49.8">F3</text>
<text x="252.5" y="53.4">RXEF110</text>
<text x="265.7" y="48.4" transform="rotate(-90 265.7 48.4)">R33</text>
<text x="283.9" y="51.7">+12V</text>
<text x="29.8" y="58">ATtiny861-20P</text>
<text x="40.5" y="55.5">U12</text>
<text x="71.7" y="59.3">PB0</text>
<text x="71.9" y="54.2">PA7</text>
<text x="101.5" y="58">SW3</text>
<text x="106.8" y="58">FSM4JH</text>
<text x="127.6" y="58.6">R34</text>
<text x="128.3" y="54.8">1K</text>
<text x="221.5" y="56.7">+5VSB</text>
<text x="222.2" y="59.3">+3.3V</text>
<text x="224" y="54.2">+5V</text>
<text x="244.7" y="56">JK30</text>
<text x="250.5" y="55.1">F4</text>
<text x="252.8" y="58.5">RXEF025</text>
<text x="267" y="55.2">D2</text>
<text x="283.9" y="54.2">+5V</text>
<text x="71.7" y="61.8">PB1</text>
<text x="71.7" y="64.4">PB2</text>
<text x="102.9" y="65">J6</text>
<text x="110.5" y="65">Ext.</text>
<text x="115.2" y="65">NMI</text>
<text x="250.2" y="65">F5</text>
<text x="64.9" y="69.4">XTAL1/PB4</text>
<text x="64.9" y="72">XTAL2/PB5</text>
<text x="71.7" y="66.9">PB3</text>
<text x="93.8" y="66.9">SW2</text>
<text x="128.2" y="66.9">RN5D</text>
<text x="128.9" y="72">2K2</text>
<text x="132" y="68.3">8</text>
<text x="219.3" y="68.1" transform="rotate(-90 219.3 68.1)">GND</text>
<text x="222.8" y="66.9">-12V</text>
<text x="252.8" y="68.9">RXEF010</text>
<text x="276.1" y="66.9">-12V</text>
<text x="64.7" y="77.1">~{RESET}/PB7</text>
<text x="71.7" y="74.5">PB6</text>
<text x="96.1" y="76.3">R9</text>
<text x="133.9" y="75.2">GND</text>
<text x="61.8" y="80.8" transform="rotate(-90 61.8 80.8)">GND</text>
<text x="64.4" y="80.8" transform="rotate(-90 64.4 80.8)">AGND</text>
<text x="101.5" y="78.3">10K</text>
<text x="216.4" y="82.1">GND</text>
<text x="49" y="94.8">JP7</text>
<text x="60.2" y="92.3">GND</text>
<text x="43" y="97.4">ACT LED Bypass</text>
<text x="66.7" y="99.3">Front</text>
<text x="70.6" y="96.7">J26</text>
<text x="72.8" y="99.3">Panel</text>
<text x="91.6" y="101.7">R30</text>
<text x="97.7" y="98">+5V</text>
<text x="52.2" y="105">1K</text>
<text x="92.6" y="106.3">1K</text>
<text x="137" y="105">+5V</text>
<text x="52.1" y="113.9">+5V</text>
<text x="119.6" y="113.3">PS2</text>
<text x="124.4" y="113.3">Pwr</text>
<text x="129" y="113.3">Src</text>
<text x="129" y="111.4">J25</text>
<text x="129.4" y="137">+5V</text>
<text x="192.2" y="137.4">BAT-HLD-001-THM</text>
<text x="200" y="134.8">BT1</text>
<text x="141.9" y="141.6">RN5A</text>
<text x="200.8" y="141.2">V+</text>
<text x="141.9" y="144.1">2K2</text>
<text x="171" y="149.5">JP8</text>
<text x="180.6" y="145.6" transform="rotate(-90 180.6 145.6)">1K</text>
<text x="130.1" y="154.8">Q1</text>
<text x="167.6" y="153.9">SMC Alarm</text>
<text x="180.6" y="150" transform="rotate(-90 180.6 150)">R6</text>
<text x="200.1" y="150.1">V-</text>
<text x="206.4" y="155.9">GND</text>
<text x="127.7" y="157.3">2N7000</text>
<text x="130.2" y="161.6">+5V</text>
<text x="185.3" y="157.7">SCL</text>
<text x="185.3" y="160.2">SDA</text>
<text x="193.3" y="158.6" transform="rotate(-90 193.3 158.6)">VCC</text>
<text x="195.8" y="159.4" transform="rotate(-90 195.8 159.4)">VBAT</text>
<text x="196.9" y="160.2">X1</text>
<text x="211.4" y="158.3">C16</text>
<text x="141.7" y="166.2">RN5B</text>
<text x="164.6" y="167.9">J7</text>
<text x="185.3" y="165.3">MFP</text>
<text x="196.9" y="165.3">X2</text>
<text x="203.8" y="162.8">ECS-.327-6-13X</text>
<text x="207.5" y="165.3">Y1</text>
<text x="211.4" y="167.9">C17</text>
<text x="217.2" y="167.9">3p</text>
<text x="141.7" y="168.8">2K2</text>
<text x="193.3" y="169" transform="rotate(-90 193.3 169)">VSS</text>
<text x="223.9" y="169.1">GND</text>
<text x="130.8" y="179.7">Q2</text>
<text x="161" y="175.5">RTC GPIO</text>
<text x="190.4" y="178.7">GND</text>
<text x="194.4" y="174.6">U13</text>
<text x="194.4" y="177.1">MCP7940N-xP</text>
<text x="128.4" y="182.2">2N7000</text>
</g>
<g font-size="1.8" fill="#0000c2">
<text x="236.9" y="18.8">ATX Power</text>
<text x="162.6" y="27.1">ISP</text>
<text x="166.8" y="27.1">Header</text>
<text x="115.8" y="130.2">I2C</text>
<text x="120.1" y="130.2">Power</text>
<text x="126.9" y="130.2">Domain</text>
<text x="135.1" y="130.2">Isolation</text>
<text x="182.4" y="130.3">Real-Time</text>
<text x="193.6" y="130.3">Clock</text>
</g>
<g font-size="1.8" fill="#a90000">
<text x="60.7" y="29.9" transform="rotate(-90 60.7 29.9)">5</text>
<text x="63.2" y="30.5" transform="rotate(-90 63.2 30.5)">15</text>
<text x="76.2" y="35.3">20</text>
<text x="266.4" y="35.6" transform="rotate(-90 266.4 35.6)">2</text>
<text x="76.2" y="37.8">19</text>
<text x="76.2" y="40.4">18</text>
<text x="168.2" y="41.7">1</text>
<text x="177.1" y="41.7">2</text>
<text x="266.4" y="40.7" transform="rotate(-90 266.4 40.7)">1</text>
<text x="76.2" y="42.9">17</text>
<text x="76.2" y="45.5">14</text>
<text x="125.7" y="45.5">5</text>
<text x="132" y="45.5">6</text>
<text x="168.2" y="44.2">3</text>
<text x="168.2" y="46.7">5</text>
<text x="177.1" y="44.2">4</text>
<text x="177.1" y="46.7">6</text>
<text x="205.7" y="45.5">16</text>
<text x="229.2" y="45.5">8</text>
<text x="260.1" y="43.3" transform="rotate(-90 260.1 43.3)">2</text>
<text x="76.2" y="53.1">11</text>
<text x="76.2" y="48">13</text>
<text x="76.2" y="50.5">12</text>
<text x="92.6" y="50.5">1</text>
<text x="97.7" y="50.5">2</text>
<text x="228.6" y="50.5">10</text>
<text x="229.2" y="53.1">4</text>
<text x="260.1" y="48.3" transform="rotate(-90 260.1 48.3)">1</text>
<text x="76.8" y="58.2">1</text>
<text x="229.2" y="55.6">9</text>
<text x="229.2" y="58.2">1</text>
<text x="76.8" y="60.7">2</text>
<text x="76.8" y="63.2">3</text>
<text x="76.8" y="65.8">4</text>
<text x="106.4" y="61.7" transform="rotate(-90 106.4 61.7)">2</text>
<text x="109" y="61.7" transform="rotate(-90 109 61.7)">1</text>
<text x="228.6" y="65.8">14</text>
<text x="76.8" y="68.3">7</text>
<text x="76.8" y="70.9">8</text>
<text x="125.7" y="68.3">7</text>
<text x="218.2" y="70.6" transform="rotate(-90 218.2 70.6)">3</text>
<text x="76.2" y="75.9">10</text>
<text x="76.8" y="73.4">9</text>
<text x="60.7" y="83.3" transform="rotate(-90 60.7 83.3)">6</text>
<text x="63.2" y="83.9" transform="rotate(-90 63.2 83.9)">16</text>
<text x="47.6" y="99.4">1</text>
<text x="52.6" y="99.4">2</text>
<text x="67.2" y="102.6">1</text>
<text x="67.2" y="105.2">3</text>
<text x="76.1" y="102.6">2</text>
<text x="76.1" y="105.2">4</text>
<text x="136.5" y="107.7">1</text>
<text x="67.2" y="110.2">7</text>
<text x="67.2" y="112.8">9</text>
<text x="75.5" y="112.8">10</text>
<text x="76.1" y="110.2">8</text>
<text x="136.5" y="110.2">2</text>
<text x="136.5" y="112.8">3</text>
<text x="131.2" y="143.2" transform="rotate(-90 131.2 143.2)">2</text>
<text x="138.8" y="139.5" transform="rotate(-90 138.8 139.5)">2</text>
<text x="198.3" y="140.1">1</text>
<text x="126.9" y="148.6">1</text>
<text x="134.5" y="148.6">3</text>
<text x="138.8" y="145.9" transform="rotate(-90 138.8 145.9)">1</text>
<text x="204" y="149">2</text>
<text x="170.1" y="150.2">1</text>
<text x="175.2" y="150.2">2</text>
<text x="192.2" y="153.7" transform="rotate(-90 192.2 153.7)">8</text>
<text x="194.7" y="153.7" transform="rotate(-90 194.7 153.7)">3</text>
<text x="182.8" y="156.6">6</text>
<text x="182.8" y="159.1">5</text>
<text x="200.6" y="159.1">1</text>
<text x="139.6" y="164.2" transform="rotate(-90 139.6 164.2)">4</text>
<text x="182.8" y="164.2">7</text>
<text x="200.6" y="164.2">2</text>
<text x="127.7" y="173.5">1</text>
<text x="132" y="168.1" transform="rotate(-90 132 168.1)">2</text>
<text x="135.3" y="173.5">3</text>
<text x="139.6" y="170.5" transform="rotate(-90 139.6 170.5)">3</text>
<text x="168.2" y="171.8">1</text>
<text x="168.2" y="169.3">2</text>
<text x="192.2" y="171.5" transform="rotate(-90 192.2 171.5)">4</text>
</g>
<g font-size="1.8" fill="#0f0f0f">
<text x="154.9" y="41.6">~{SMC_IRQ}</text>
<text x="107.9" y="45.4">POW_PD</text>
<text x="154.9" y="46.6">~{SMC_RESET}5</text>
<text x="154.9" y="44.1">SMC_SCL</text>
<text x="179.9" y="44.1">SMC_SDA</text>
<text x="111.8" y="50.5">BI_ACTLED</text>
<text x="233" y="50.5">12V0_UF</text>
<text x="233" y="53">5V0_UF</text>
<text x="76.8" y="58.2">1 SMC_SDA</text>
<text x="80" y="55.5">NMI_BTN</text>
<text x="233" y="55.5">5VSB_UF</text>
<text x="76.8" y="63.2">3 SMC_SCL</text>
<text x="233" y="65.7">N12V0_UF</text>
<text x="76.8" y="68.3">7 RES_BTN</text>
<text x="76.8" y="70.9">8 PS2M_DAT</text>
<text x="107.9" y="68.2">RESBTN_PD</text>
<text x="76.8" y="73.4">9 PS2M_CLK</text>
<text x="38.7" y="102.5">ACTLED</text>
<text x="55.2" y="102.5">FP_ACTLED</text>
<text x="56.2" y="106.3">GND</text>
<text x="58.4" y="107.6">RES_BTN 5</text>
<text x="76.1" y="107.7">6 POW_BTN</text>
<text x="78.7" y="102.5">FP_PWRLED</text>
<text x="83.8" y="106.3">GND</text>
<text x="55.2" y="110.1">RESBTN_PD</text>
<text x="79.2" y="110.1">POW_PD</text>
<text x="142.9" y="148.5">SMC_SDA</text>
<text x="194.6" y="148.6" transform="rotate(-90 194.6 148.6)">VBATT</text>
<text x="57.1" y="155.9">~{SMC_IRQ}</text>
<text x="161.1" y="150.1">~{SMC_NMI}</text>
<text x="57.1" y="160.9">PS2K_CLK</text>
<text x="57.1" y="158.4">~{RES}</text>
<text x="164.1" y="159">SMC_SDA</text>
<text x="164.1" y="156.5">SMC_SCL</text>
<text x="57.1" y="163.5">PS2K_DAT</text>
<text x="57.1" y="166">PS2M_DAT</text>
<text x="163.6" y="164.1">RTC_GPIO</text>
<text x="57.1" y="168.6">PS2M_CLK</text>
<text x="144.3" y="173.4">SMC_SCL</text>
</g>
<text font-size="1.8" fill="#009600" x="47.1" y="104.7">R2</text>
<g font-size="1.1" fill="#0000c2">
<text x="130.2" y="100">Powering</text>
<text x="130.2" y="101.3">power</text>
<text x="134.5" y="101.3">allows</text>
<text x="136.5" y="100">PS/2</text>
<text x="139.2" y="101.3">for</text>
<text x="140.5" y="100">from</text>
<text x="141.8" y="101.3">&quot;waking&quot;</text>
<text x="144.2" y="100">standby</text>
<text x="130.2" y="102.6">computer</text>
<text x="136.6" y="102.6">on</text>
<text x="139" y="102.6">a</text>
<text x="140.6" y="102.6">key</text>
<text x="143.5" y="102.6">stroke.</text>
</g>
</svg>
